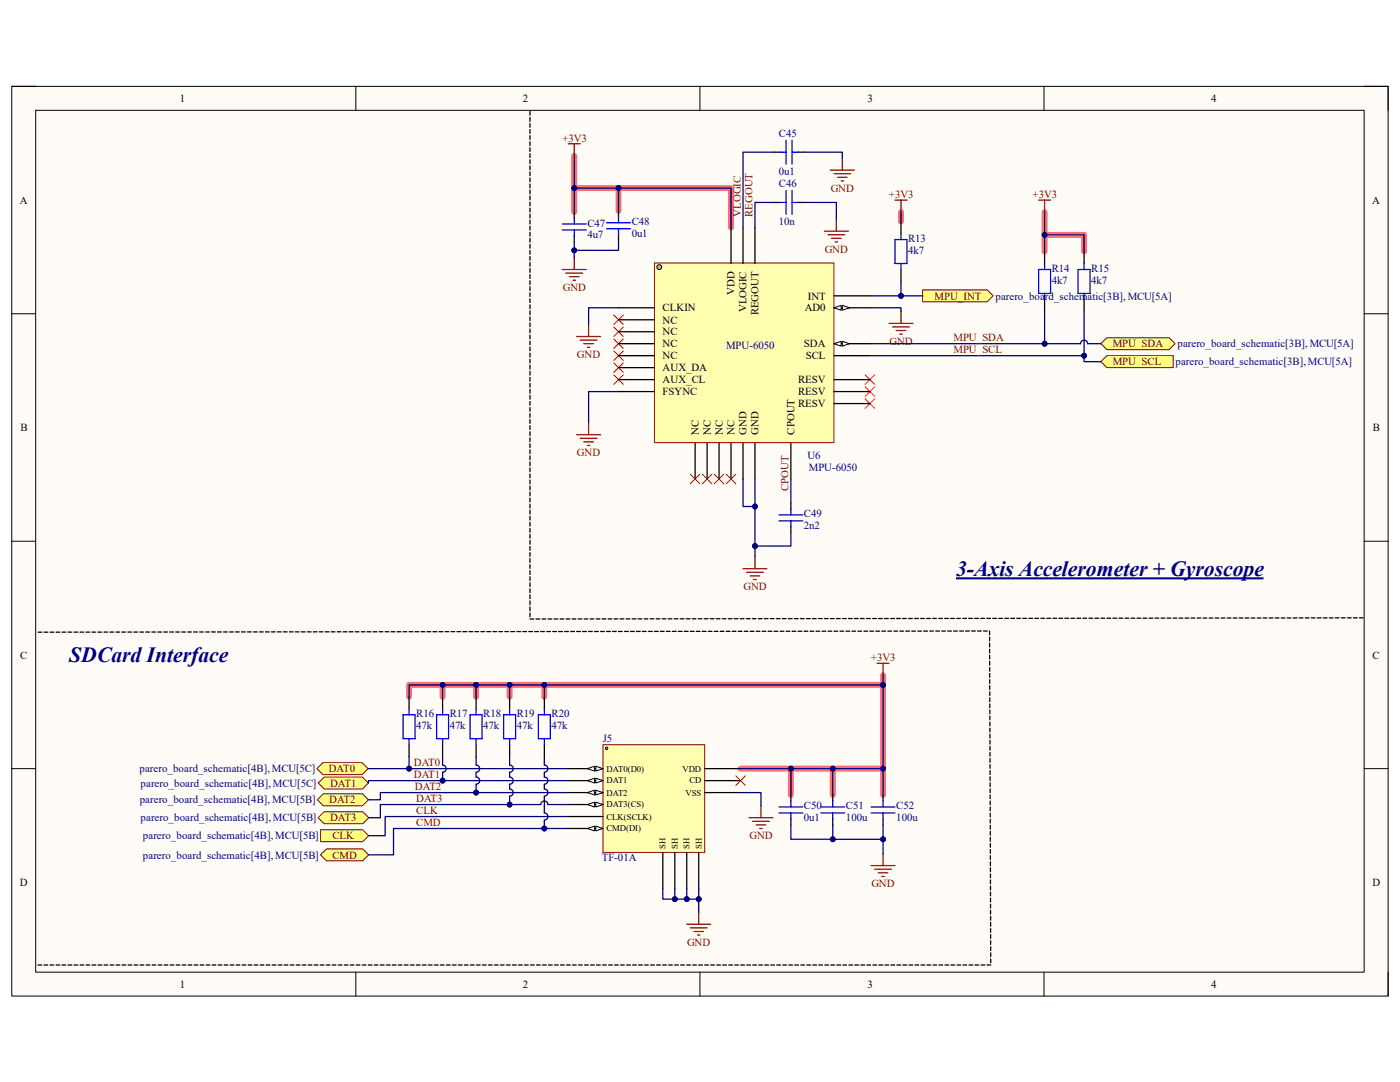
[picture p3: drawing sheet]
<svg xmlns="http://www.w3.org/2000/svg" width="279mm" height="216mm" viewBox="0 0 279 216" stroke-linecap="round" stroke-linejoin="round" font-family="sans-serif">
<path d="M2.3 17.2h274.7v181.6h-274.7z" fill-rule="evenodd" fill="#fffcf8"/>
<path d="M2.3 17.2h274.7v181.6h-274.7z" fill="none" stroke="#000" stroke-width=".2"/>
<path d="M7.1 22h265.1v172h-265.1z" fill-rule="evenodd" fill="#fffcf8"/>
<g fill="none" stroke="#000" stroke-width=".2">
<path d="M2.3 17.2h4.8M71 17.2v4.8M139.7 17.2v4.8M208.4 17.2v4.8M272.2 17.2h4.8v4.8M7.1 22h265.1v172h-265.1zM2.3 62.6h4.8M272.2 62.6h4.8M2.3 108h4.8M272.2 108h4.8M2.3 153.4h4.8M272.2 153.4h4.8"/>
<path d="M71 194v4.8M139.7 194v4.8M208.4 194v4.8M277 194v4.8"/>
</g>
<g fill="none" stroke="#ff6e6e" stroke-width="1.2">
<path d="M114.6 31.1v6.4M123.4 37.5v4.6M114.6 42.3v-4.8h31.3v7.9M179.8 42.3v1.9M208.5 42.3v7.9M208.5 46.9h7.9v3.3M88.3 136.7v2.3M95 136.7v2.3M101.7 136.7v2.3M108.6 136.7v2.3M176.2 134.7v18.7M176.2 136.7h-94.6v2.3"/>
<path d="M147.8 153.4h28.4v5.2M157.8 153.4v5.2M166.2 153.4v5.2"/>
</g>
<g fill="none" stroke="#800000" stroke-width=".25">
<path d="M113.4 28.7h2.4M114.6 28.7v2.4M165.7 33.9h4.8M166.4 34.7h3.4M167.2 35.4h1.9M167.9 36.1h.4M168.1 31.6v2.3M207.3 39.9h2.4M208.5 39.9v2.4M112.2 53.8h4.8M112.9 54.5h3.4M113.6 55.2h2"/>
<path d="M114.4 55.9h.4M114.6 51.4v2.4M164.5 46.1h4.8M165.2 46.8h3.4M166 47.6h1.9M166.7 48.3h.5M166.9 43.7v2.4M115.1 67.2h4.8M115.8 67.9h3.3M116.5 68.6h1.9M117.2 69.3h.5M117.5 64.8v2.4"/>
<path d="M148.3 113.5h4.8M149 114.2h3.3M149.7 114.9h1.9M150.4 115.6h.5M150.7 111.1v2.4"/>
</g>
<g fill="none" stroke="#f00" stroke-width=".2">
<path d="M122.5 62.8l1.9 2M122.5 65.2l1.9 2M122.5 67.6l1.9 1.9M122.5 70l1.9 1.9M124.4 62.8l-1.9 2M124.4 65.2l-1.9 2M124.4 67.6l-1.9 1.9M124.4 70l-1.9 1.9M172.6 74.8l2 1.9M172.6 77.2l2 1.9M172.6 79.6l2 1.9M174.6 74.8l-2 1.9"/>
<path d="M174.6 77.2l-2 1.9M174.6 79.6l-2 1.9M137.8 94.6l1.9 1.9M139.7 94.6l-1.9 1.9M140.2 94.6l1.9 1.9M142.1 94.6l-1.9 1.9M142.5 94.6l2 1.9M144.5 94.6l-2 1.9M144.9 94.6l1.9 1.9M146.8 94.6l-1.9 1.9"/>
</g>
<path d="M208.5 50.2v2.4M208.5 59.7v2.4M216.4 50.2v2.4M216.4 59.7v2.4" fill="none" stroke="#000" stroke-width=".25"/>
<path d="M207.3 53.8h2.4v4.8h-2.4zM208.5 52.6v1.2M208.5 58.6v1.1M215.2 53.8h2.4v4.8h-2.4zM216.4 52.6v1.2M216.4 58.6v1.1" fill="none" stroke="#00f" stroke-width=".25"/>
<path d="M219.7 72.2l1.2-1.2h13.2v2.4h-13.2z" fill-rule="evenodd" fill="#ffff80"/>
<path d="M219.7 72.2l1.2-1.2h13.2v2.4h-13.2z" fill="none" stroke="#800000" stroke-width=".2"/>
<path d="M219.7 68.6l1.2-1.2h12.4l1.2 1.2-1.2 1.2h-12.4z" fill-rule="evenodd" fill="#ffff80"/>
<path d="M219.7 68.6l1.2-1.2h12.4l1.2 1.2-1.2 1.2h-12.4z" fill="none" stroke="#800000" stroke-width=".2"/>
<path d="M178.6 39.9h2.4M179.8 39.9v2.4M177.4 64.5h4.8M178.1 65.2h3.4M178.9 66h1.9M179.6 66.7h.5M179.8 62.1v2.4M115.1 86.7h4.8M115.8 87.5h3.3M116.5 88.2h1.9M117.2 88.9h.5M117.5 84.3v2.4" fill="none" stroke="#800000" stroke-width=".25"/>
<path d="M122.5 72.4l1.9 1.9M122.5 74.8l1.9 1.9M124.4 72.4l-1.9 1.9M124.4 74.8l-1.9 1.9" fill="none" stroke="#f00" stroke-width=".2"/>
<path d="M179.8 44.2v2.4M179.8 53.8v2.4" fill="none" stroke="#000" stroke-width=".25"/>
<path d="M178.6 47.8h2.4v4.8h-2.4zM179.8 46.6v1.2M179.8 52.6v1.2" fill="none" stroke="#00f" stroke-width=".25"/>
<path d="M184.1 57.8h12.9l1.2 1.2-1.2 1.2h-12.9z" fill-rule="evenodd" fill="#ffff80"/>
<path d="M184.1 57.8h12.9l1.2 1.2-1.2 1.2h-12.9z" fill="none" stroke="#800000" stroke-width=".2"/>
<g fill="none" stroke="#800000" stroke-width=".25">
<path d="M175 132.4h2.4M176.2 132.4v2.3M149.5 163.2h4.8M150.2 163.9h3.3M150.9 164.6h1.9M151.6 165.3h.5M151.9 160.8v2.4M173.8 172.7h4.8M174.6 173.4h3.3M175.3 174.2h1.9M176 174.9h.5M176.2 170.3v2.4"/>
<path d="M137.1 184.4h4.7M137.8 185.1h3.3M138.5 185.9h1.9M139.2 186.6h.5M139.4 182v2.4"/>
</g>
<path d="M64 170.6l1.2-1.2h7.2l1.2 1.2-1.2 1.2h-7.2z" fill-rule="evenodd" fill="#ffff80"/>
<path d="M64 170.6l1.2-1.2h7.2l1.2 1.2-1.2 1.2h-7.2z" fill="none" stroke="#800000" stroke-width=".2"/>
<path d="M64 165.6h8.4l1.2 1.2-1.2 1.1h-8.4z" fill-rule="evenodd" fill="#ffff80"/>
<path d="M64 165.6h8.4l1.2 1.2-1.2 1.1h-8.4z" fill="none" stroke="#800000" stroke-width=".2"/>
<path d="M64.7 162h7.7l1.2 1.2-1.2 1.2h-7.7l-1.2-1.2z" fill-rule="evenodd" fill="#ffff80"/>
<path d="M64.7 162h7.7l1.2 1.2-1.2 1.2h-7.7l-1.2-1.2z" fill="none" stroke="#800000" stroke-width=".2"/>
<path d="M63.3 159.6l1.2-1.2h7.8l1.2 1.2-1.2 1.2h-7.8z" fill-rule="evenodd" fill="#ffff80"/>
<path d="M63.3 159.6l1.2-1.2h7.8l1.2 1.2-1.2 1.2h-7.8z" fill="none" stroke="#800000" stroke-width=".2"/>
<path d="M64.7 155h7.6l1.2 1.2-1.2 1.2h-7.6l-1.2-1.2z" fill-rule="evenodd" fill="#ffff80"/>
<path d="M64.7 155h7.6l1.2 1.2-1.2 1.2h-7.6l-1.2-1.2z" fill="none" stroke="#800000" stroke-width=".2"/>
<path d="M63.3 153.4l1.1-1.2h7.9l1.2 1.2-1.2 1.2h-7.9z" fill-rule="evenodd" fill="#ffff80"/>
<path d="M63.3 153.4l1.1-1.2h7.9l1.2 1.2-1.2 1.2h-7.9z" fill="none" stroke="#800000" stroke-width=".2"/>
<g fill="none" stroke="#000" stroke-width=".25">
<path d="M105.8 22.2v.8M105.8 23.5v.7M105.8 24.7v.7M105.8 25.9v.7M105.8 27.1v.7M105.8 28.3v.7M105.8 29.5v.7M105.8 30.7v.7M105.8 31.9v.7M105.8 33.1v.8M105.8 34.3v.8M105.8 35.5v.8"/>
<path d="M105.8 36.7v.8M105.8 37.9v.8M105.8 39.1v.8M105.8 40.3v.8M105.8 41.5v.8M105.8 42.7v.8M105.8 43.9v.8M105.8 45.2v.7M105.8 46.4v.7M105.8 47.6v.7M105.8 48.8v.7M105.8 50v.7"/>
<path d="M105.8 51.2v.7M105.8 52.4v.7M105.8 53.6v.7M105.8 54.8v.8M105.8 56v.8M105.8 57.2v.8M105.8 58.4v.8M105.8 59.6v.8M105.8 60.8v.8M105.8 62v.8M105.8 63.2v.8M105.8 64.4v.8"/>
<path d="M105.8 65.6v.8M105.8 66.9v.7M105.8 68.1v.7M105.8 69.3v.7M105.8 70.5v.7M105.8 71.7v.7M105.8 72.9v.7M105.8 74.1v.7M105.8 75.3v.7M105.8 76.5v.8M105.8 77.7v.8M105.8 78.9v.8"/>
<path d="M105.8 80.1v.8M105.8 81.3v.8M105.8 82.5v.8M105.8 83.7v.8M105.8 84.9v.8M105.8 86.1v.8M105.8 87.3v.8M105.8 88.6v.7M105.8 89.8v.7M105.8 91v.7M105.8 92.2v.7M105.8 93.4v.7"/>
<path d="M105.8 94.6v.7M105.8 95.8v.7M105.8 97v.7M105.8 98.2v.8M105.8 99.4v.8M105.8 100.6v.8M105.8 101.8v.8M105.8 103v.8M105.8 104.2v.8M105.8 105.4v.8M105.8 106.6v.8M105.8 107.8v.8"/>
<path d="M105.8 109.1v.7M105.8 110.3v.7M105.8 111.5v.7M105.8 112.7v.7M105.8 113.9v.7M105.8 115.1v.7M105.8 116.3v.7M105.8 117.5v.7M105.8 118.7v.7M105.8 119.9v.8M8.3 126.1h-.7M8.8 126.1h.7"/>
<path d="M10 126.1h.7M11.2 126.1h.7M12.4 126.1h.7M13.6 126.1h.7M14.8 126.1h.7M16.7 126.1h-.7M17.2 126.1h.7M18.3 126.1h.8M19.5 126.1h.8M20.7 126.1h.8M21.9 126.1h.8M23.1 126.1h.8"/>
<path d="M25.1 126.1h-.8M25.5 126.1h.8M26.7 126.1h.8M27.9 126.1h.7M29.1 126.1h.7M30.3 126.1h.7M31.5 126.1h.7M33.4 126.1h-.7M33.9 126.1h.7M35.1 126.1h.7M36.3 126.1h.7M38.2 126.1h-.7"/>
<path d="M38.6 126.1h.8M39.8 126.1h.8M41.8 126.1h-.8M42.2 126.1h.8M43.4 126.1h.8M44.6 126.1h.8M46.6 126.1h-.8M47 126.1h.8M48.2 126.1h.7M50.1 126.1h-.7M50.6 126.1h.7M51.8 126.1h.7"/>
<path d="M53 126.1h.7M54.9 126.1h-.7M55.4 126.1h.7M56.6 126.1h.7M58.5 126.1h-.7M58.9 126.1h.8M60.1 126.1h.8M61.3 126.1h.8M63.3 126.1h-.8M63.7 126.1h.8M64.9 126.1h.8M66.1 126.1h.8"/>
<path d="M67.3 126.1h.8M68.5 126.1h.8M69.7 126.1h.7M71.6 126.1h-.7M72.1 126.1h.7M73.3 126.1h.7M74.5 126.1h.7M75.7 126.1h.7M76.9 126.1h.7M78.1 126.1h.7M80 126.1h-.7M80.4 126.1h.8"/>
<path d="M81.6 139v2.4M81.6 126.1h.8M82.8 126.1h.8M84 126h.8M85.2 126h.8M86.4 126h.8M88.3 139v2.4M88.4 126h-.8M88.8 126h.8M90 126h.7M91.2 126h.7M92.4 126h.7"/>
<path d="M93.6 126h.7M94.8 126h.7M95 139v2.4M96.7 126h-.7M97.2 126h.7M98.4 126h.7M99.6 126h.7M100.7 126h.8M101.7 139v2.4M101.9 126h.8M103.1 126h.8M105.1 126h-.8"/>
<path d="M105.5 126h.8M105.8 121.1v.8M105.8 122.3v.8M105.8 123.5h.7M106.7 126h.8M107 123.5h.7M107.9 126h.8M108.2 123.5h.7M108.6 139v2.4M109.1 126h.8M109.4 123.5h.7M110.3 126h.8"/>
<path d="M110.6 123.5h.7M111.5 126h.7M111.8 123.5h.7M113 123.5h.7M113.4 126h-.7M113.9 126h.7M114.2 123.5h.7M115.1 126h.7M115.4 123.5h.7M116.3 126h.7M116.6 123.5h.7M117.5 126h.7"/>
<path d="M117.8 123.5h.7M118.7 126h.7M119.7 123.5h-.7M119.9 126h.7M120.2 123.5h.7M121.4 123.5h.7M121.8 126h-.7M122.2 126h.8M123.3 123.5h-.7M123.4 126h.8M123.8 123.5h.7M124.6 126h.8"/>
<path d="M125 123.5h.7M125.8 126h.8M126.9 123.5h-.7M127 126h.8M127.4 123.5h.7M128.2 126h.8M128.6 123.5h.7M130.2 126h-.8M130.5 123.5h-.7M130.6 126h.8M131 123.5h.7M131.8 126h.7"/>
<path d="M132.2 123.5h.7M133 126h.7M134.1 123.5h-.8M134.6 123.5h.7M134.9 126h-.7M135.4 126h.7M135.8 123.5h.7M136.6 126h.7M137.7 123.5h-.8M138.1 123.5h.8M138.5 126h-.7M139 126h.7"/>
<path d="M139.4 123.5h.7M140.2 126h.7M141.3 123.5h-.8M141.4 126h.7M141.7 123.5h.8M142.9 123.5h.8M143.3 126h-.8M143.7 126h.8M144.9 123.5h-.8M144.9 126h.8M145.3 123.5h.8M146.5 123.5h.8"/>
<path d="M146.9 126h-.8M147.3 126h.8M147.7 123.5h.8M148.5 126h.8M148.9 123.5h.8M149.7 126h.8M150.1 123.5h.8M151.3 123.5h.8M151.7 126h-.8M152.1 126h.7M152.5 123.4h.8M153.3 126h.7"/>
<path d="M153.7 123.4h.8M154.5 126h.7M154.9 123.4h.8M155.7 126h.7M156.1 123.4h.8M156.9 126h.7M157.3 123.4h.8M158.1 126h.7M158.5 123.4h.8M159.7 123.4h.8M160 126h-.7M160.5 126h.7"/>
<path d="M160.9 123.4h.8M161.7 126h.7M162.1 123.4h.8M162.9 126h.7M163.3 123.4h.8M164 125.9h.8M164.5 123.4h.8M165.2 125.9h.8M165.7 123.4h.8M166.4 125.9h.8M167.7 123.4h-.8M168.1 123.4h.8"/>
<path d="M168.4 125.9h-.8M168.8 125.9h.8M169.3 123.4h.8M170 125.9h.8M171.2 125.9h.8M171.3 123.4h-.8M171.7 123.4h.8M172.4 125.9h.8M172.9 123.4h.8M173.6 125.9h.7M174.1 123.4h.8M174.8 125.9h.7"/>
<path d="M175.3 123.4h.8M176.5 123.4h.8M176.7 125.9h-.7M177.2 125.9h.7M178.4 125.9h.7M178.5 123.4h-.8M178.9 123.4h.8M179.6 125.9h.7M180.1 123.4h.8M180.8 125.9h.7M181.3 123.4h.8M182 125.9h.7"/>
<path d="M182.5 123.4h.8M183.2 125.9h.7M183.7 123.4h.8M185.1 125.9h-.7M185.5 125.9h.8M185.7 123.4h-.8M186.1 123.4h.8M186.7 125.9h.8M187.3 123.4h.8M187.9 125.9h.8M188.5 123.4h.8M189.1 125.9h.8"/>
<path d="M189.7 123.4h.8M190.3 125.9h.8M190.9 123.4h.8M191.5 125.9h.8M192.9 123.4h-.8M193.3 123.4h.8M193.5 125.9h-.8M193.9 125.9h.7M194.5 123.4h.8M195.1 125.9h.7M195.7 123.4h.8M196.3 125.9h.7"/>
<path d="M196.9 123.4h.8M197.5 125.9v.8M197.5 127.1v.8M197.5 128.3v.8M197.5 129.5v.8M197.5 130.8v.7M197.5 132v.7M197.5 133.2v.7M197.5 134.4v.7M197.5 135.6v.8M197.5 136.8v.8M197.5 138v.8"/>
<path d="M197.5 139.2v.8M198.1 123.4h.8M199.3 123.4h.8M200.5 123.4h.8M201.7 123.4h.8M202.9 123.4h.8M204.1 123.4h.8M205.3 123.4h.8M206.5 123.4h.8M207.7 123.4h.8M208.9 123.4h.8M210.1 123.4h.8"/>
<path d="M211.3 123.4h.8M212.5 123.4h.8M213.7 123.4h.8M215.7 123.4h-.8M216.1 123.4h.8M217.3 123.4h.8M218.5 123.4h.8M219.7 123.4h.8M220.9 123.4h.8M222.9 123.3l-.8 .1M223.3 123.3h.8M224.5 123.3h.8"/>
<path d="M225.7 123.3h.8M226.9 123.3h.8M228.1 123.3h.8M230.1 123.3h-.8M230.5 123.3h.8M231.7 123.3h.8M232.9 123.3h.8M234.1 123.3h.8M235.3 123.3h.8M237.3 123.3h-.8M237.7 123.3h.8M238.9 123.3h.7"/>
<path d="M240.1 123.3h.8M241.3 123.3h.8M242.5 123.3h.7M243.7 123.3h.8M244.9 123.3h.7M246.1 123.3h.7M247.3 123.3h.8M248.5 123.3h.7M249.7 123.3h.7M250.9 123.3h.8M252.1 123.3h.7M253.3 123.3h.7"/>
<path d="M254.5 123.3h.7M255.7 123.3h.7M256.9 123.3h.7M258.1 123.3h.7M259.3 123.3h.7M260.5 123.3h.7M261.7 123.3h.7M262.9 123.3h.7M264.1 123.3h.7M265.3 123.3h.7M267.2 123.3h-.7M267.7 123.3h.7"/>
<path d="M268.9 123.3h.7M270.1 123.3h.7M271.3 123.3h.7M81.6 148.6v2.4M88.3 148.6v2.4M95 148.6v2.4M101.7 148.6v2.4M108.6 148.6v2.4M197.5 140.5v.7M197.5 141.7v.7M197.5 142.9v.7M197.5 144.1l.1 .7"/>
<path d="M197.6 146.5v.8M197.6 145.3v.7M197.6 147.7v.8M197.6 148.9v.8M197.6 150.1v.8M197.6 151.4v.7M197.6 152.6v.7M197.6 153.8v.7M197.6 155v.7M197.6 156.2v.8M197.6 157.4v.8M197.6 158.6v.8"/>
<path d="M197.6 159.8v.8M197.6 161v.8M197.6 162.3v.7M197.6 163.5v.7M197.6 164.7v.7M197.6 165.9v.8M197.6 167.1v.8M197.6 168.3v.8M197.6 169.5v.8M197.6 170.7l.1 .8M197.7 173.2v.7M197.7 171.9v.8"/>
<path d="M197.7 174.4v.7M197.7 175.6v.7M197.7 176.8v.8M197.7 178v.8M197.7 179.2v.8M7.6 192.6h.7M8.8 192.6h.7M10 192.6h.7M11.2 192.6h.7M12.4 192.6h.7M13.6 192.6h.7M14.8 192.6h.7"/>
<path d="M16 192.6h.7M17.2 192.6h.7M18.4 192.6h.7M19.6 192.6h.7M20.8 192.6h.7M22 192.6h.7M23.2 192.6h.7M24.4 192.6h.7M25.5 192.6h.8M26.8 192.6h.7M28 192.6h.7M29.1 192.6h.8"/>
<path d="M30.4 192.6h.7M31.5 192.6h.8M32.7 192.6h.8M33.9 192.6h.8M35.1 192.6h.8M36.3 192.6h.8M37.5 192.6h.8M38.7 192.6h.8M39.9 192.6h.8M41.1 192.6h.8M42.3 192.6h.8M43.5 192.6h.8"/>
<path d="M44.7 192.6h.8M45.9 192.6h.8M47.1 192.6h.8M48.3 192.6h.8M49.5 192.6h.8M50.7 192.6h.8M51.9 192.6h.8M53.1 192.6h.8M54.3 192.6h.8M55.5 192.6h.8M56.7 192.6h.8M57.9 192.6h.8"/>
<path d="M59.1 192.6h.8M60.3 192.6h.8M61.5 192.6h.8M62.7 192.6h.8M63.9 192.6h.8M65.1 192.6h.8M66.3 192.6h.8M67.5 192.6h.8M68.7 192.6h.8M69.9 192.6h.8M71.1 192.6h.8M72.3 192.6h.8"/>
<path d="M73.5 192.6h.8M74.7 192.6h.7M75.9 192.6h.8M77.1 192.6h.8M78.3 192.6h.7M79.5 192.6h.7M80.7 192.6h.7M81.9 192.6h.7M83.1 192.6h.7M84.3 192.6h.7M85.5 192.6h.7M86.7 192.6h.7"/>
<path d="M87.9 192.6h.7M89.1 192.6h.7M90.3 192.6h.7M91.5 192.6h.7M92.7 192.6h.7M93.9 192.6h.7M95.1 192.6h.7M96.3 192.6h.7M97.5 192.6h.7M98.7 192.6h.7M99.9 192.6h.7M101.1 192.6h.7"/>
<path d="M102.3 192.6h.7M103.5 192.6h.7M104.7 192.6h.7M105.9 192.6h.7M107.1 192.6h.7M108.3 192.6h.7M109.5 192.6h.7M110.7 192.6h.7M111.9 192.6h.7M113.1 192.6h.7M114.3 192.6h.7M115.5 192.6h.7"/>
<path d="M116.7 192.6h.7M117.9 192.6h.7M119.1 192.6h.7M120.3 192.6h.7M121.5 192.6h.7M122.7 192.6h.7M123.9 192.6h.7M125.1 192.6h.7M126.2 192.6h.8M127.4 192.6h.8M128.7 192.6h.7M129.8 192.6h.8"/>
<path d="M131 192.6h.8M132.2 192.6h.8M133.4 192.6h.8M134.6 192.6h.8M135.8 192.6h.8M137 192.6h.8M138.2 192.6h.8M139.4 192.6h.8M140.6 192.6h.8M141.8 192.6h.8M143 192.6h.8M144.2 192.6h.8"/>
<path d="M145.4 192.6h.8M146.6 192.6h.8M147.8 192.6h.8M149 192.6h.8M150.2 192.6h.8M151.4 192.6h.8M152.6 192.6h.8M153.8 192.6h.8M155 192.6h.8M156.2 192.6h.8M157.4 192.6h.8M158.6 192.6h.8"/>
<path d="M159.8 192.6h.8M161 192.6h.8M162.2 192.6h.8M163.4 192.6h.8M164.6 192.6h.8M165.8 192.6h.8M167 192.6h.8M168.2 192.6h.8M169.4 192.6h.8M170.6 192.6h.8M171.8 192.6h.8M173 192.6h.7"/>
<path d="M174.2 192.6h.8M175.4 192.6h.7M176.6 192.6h.7M177.8 192.6h.8M179 192.6h.7M180.2 192.6h.7M181.4 192.6h.7M182.6 192.6h.7M183.8 192.6h.7M185 192.6h.7M186.2 192.6h.7M187.4 192.6h.7"/>
<path d="M188.6 192.6h.7M189.8 192.6h.7M191 192.6h.7M192.2 192.6h.7M193.4 192.6h.7M194.6 192.6h.7M195.8 192.6h.7M197 192.6h.7M197.7 180.4v.8M197.7 181.6v.8M197.7 182.9v.7M197.7 184.1v.7"/>
<path d="M197.7 185.3v.7M197.7 186.5v.8M197.7 187.7v.8M197.7 188.9v.8M197.7 190.1v.8M197.7 191.3v.8"/>
</g>
<g fill="none" stroke="#00f" stroke-width=".25">
<path d="M80.4 142.6h2.4v4.8h-2.4zM81.6 141.4v1.2M81.6 147.4v1.2M87.1 142.6h2.4v4.8h-2.4zM88.3 141.4v1.2M88.3 147.4v1.2M93.8 142.6h2.4v4.8h-2.4zM95 141.4v1.2M95 147.4v1.2M100.5 142.6h2.4v4.8h-2.4zM101.7 141.4v1.2M101.7 147.4v1.2"/>
<path d="M107.4 142.6h2.4v4.8h-2.4zM108.6 141.4v1.2M108.6 147.4v1.2"/>
</g>
<path d="M190.8 115.4h61.4" fill="none" stroke="#000080" stroke-width=".42"/>
<path d="M120.3 148.6h20.3v21.5h-20.3z" fill-rule="evenodd" fill="#ffffb0"/>
<path d="M120.3 148.6h20.3v21.5h-20.3z" fill="none" stroke="#800000" stroke-width=".2"/>
<path d="M113.2 158.2h7.1" fill="none" stroke="#000" stroke-width=".25"/>
<path d="M118.9 157.7l1.4 .5-1.4 .4z" fill="#f8fcff"/>
<path d="M118.9 157.7l1.4 .5-1.4 .4z" fill="none" stroke="#000" stroke-width=".2"/>
<path d="M117.2 158.2l1.5-.5v.9z" fill="#f8fcff"/>
<path d="M117.2 158.2l1.5-.5v.9z" fill="none" stroke="#000" stroke-width=".2"/>
<path d="M113.2 160.5h7.1" fill="none" stroke="#000" stroke-width=".25"/>
<path d="M118.9 160.1l1.4 .4-1.4 .5z" fill="#f8fcff"/>
<path d="M118.9 160.1l1.4 .4-1.4 .5z" fill="none" stroke="#000" stroke-width=".2"/>
<path d="M117.2 160.5l1.5-.4v.9z" fill="#f8fcff"/>
<path d="M117.2 160.5l1.5-.4v.9z" fill="none" stroke="#000" stroke-width=".2"/>
<path d="M113.2 165.3h7.1" fill="none" stroke="#000" stroke-width=".25"/>
<path d="M118.9 164.8l1.4 .5-1.4 .5z" fill="#f8fcff"/>
<path d="M118.9 164.8l1.4 .5-1.4 .5z" fill="none" stroke="#000" stroke-width=".2"/>
<path d="M117.2 165.3l1.5-.5v1z" fill="#f8fcff"/>
<path d="M117.2 165.3l1.5-.5v1z" fill="none" stroke="#000" stroke-width=".2"/>
<path d="M113.2 153.4h7.1M140.6 153.4h7.2M140.6 158.2h7.2M113.2 162.9h7.1" fill="none" stroke="#000" stroke-width=".25"/>
<path d="M118.9 152.9l1.4 .5-1.4 .5z" fill="#f8fcff"/>
<path d="M118.9 152.9l1.4 .5-1.4 .5z" fill="none" stroke="#000" stroke-width=".2"/>
<path d="M117.2 153.4l1.5-.5v1z" fill="#f8fcff"/>
<path d="M117.2 153.4l1.5-.5v1z" fill="none" stroke="#000" stroke-width=".2"/>
<path d="M113.2 155.8h7.1" fill="none" stroke="#000" stroke-width=".25"/>
<path d="M118.9 155.3l1.4 .5-1.4 .4z" fill="#f8fcff"/>
<path d="M118.9 155.3l1.4 .5-1.4 .4z" fill="none" stroke="#000" stroke-width=".2"/>
<path d="M117.2 155.8l1.5-.5v.9z" fill="#f8fcff"/>
<path d="M117.2 155.8l1.5-.5v.9z" fill="none" stroke="#000" stroke-width=".2"/>
<path d="M140.6 155.8h7.2M132.3 170.1v7.2M134.7 170.1v7.2M137.1 170.1v7.2M139.4 170.1v7.2" fill="none" stroke="#000" stroke-width=".25"/>
<circle cx="121.1" cy="149.3" r=".25" fill="#c0c0c0"/>
<circle cx="121.1" cy="149.3" r=".25" fill="none" stroke="#000" stroke-width=".2"/>
<path d="M146.8 154.8l2 1.9M148.8 154.8l-2 1.9" fill="none" stroke="#f00" stroke-width=".2"/>
<g fill="none" stroke="#000" stroke-width=".25">
<path d="M154.5 30.4h1.2M159.3 30.4h1.2M123.4 42.1v1.2M123.4 46.8v1.2M154.5 40.4h1.2M159.3 40.4h1.2M157.8 100.4v1.1M157.8 105.1v1.2M157.8 158.6v1.2M166.2 158.6v1.2M176.2 158.6v1.2M157.8 163.4v1.2"/>
<path d="M166.2 163.4v1.2M176.2 163.4v1.2"/>
</g>
<g fill="none" stroke="#00f" stroke-width=".25">
<path d="M155.7 30.4h1.2M156.9 28v4.8M156.9 38v4.8M158.1 28v4.8M158.1 38v4.8M158.1 30.4h1.2M121.1 45.7h4.7M121.1 44.5h4.7M123.4 43.3v1.2M123.4 45.7v1.1M155.7 40.4h1.2M158.1 40.4h1.2"/>
<path d="M155.4 103.9h4.8M155.4 102.7h4.8M157.8 101.5v1.2M157.8 103.9v1.2M157.8 159.8v1.2M166.2 159.8v1.2M176.2 159.8v1.2M155.4 162.2h4.8M155.4 161h4.8M157.8 162.2v1.2M163.8 162.2h4.8M163.8 161h4.8"/>
<path d="M166.2 162.2v1.2M173.8 162.2h4.8M173.8 161h4.8M176.2 162.2v1.2"/>
</g>
<path d="M150.7 95.6v15.5" fill="none" stroke="#000080" stroke-width=".25"/>
<circle cx="150.7" cy="109" r=".48" fill="#000080"/>
<circle cx="150.7" cy="109" r=".48" fill="none" stroke="#000080" stroke-width=".2"/>
<circle cx="150.7" cy="101.1" r=".48" fill="#000080"/>
<circle cx="150.7" cy="101.1" r=".48" fill="none" stroke="#000080" stroke-width=".2"/>
<path d="M148.3 95.6v5.5h2.4" fill="none" stroke="#000080" stroke-width=".25"/>
<circle cx="150.7" cy="101.1" r=".48" fill="#000080"/>
<circle cx="150.7" cy="101.1" r=".48" fill="none" stroke="#000080" stroke-width=".2"/>
<path d="M157.8 106.3v2.7h-7.1" fill="none" stroke="#000080" stroke-width=".25"/>
<circle cx="150.7" cy="109" r=".48" fill="#000080"/>
<circle cx="150.7" cy="109" r=".48" fill="none" stroke="#000080" stroke-width=".2"/>
<path d="M154.5 30.4h-6.2v15M114.6 48.3v3.1M154.5 40.4h-3.8v5" fill="none" stroke="#000080" stroke-width=".25"/>
<circle cx="114.6" cy="50" r=".48" fill="#000080"/>
<circle cx="114.6" cy="50" r=".48" fill="none" stroke="#000080" stroke-width=".2"/>
<path d="M114.6 31.1v6.4" fill="none" stroke="#000080" stroke-width=".25"/>
<circle cx="114.6" cy="37.5" r=".48" fill="#000080"/>
<circle cx="114.6" cy="37.5" r=".48" fill="none" stroke="#000080" stroke-width=".2"/>
<path d="M208.5 42.3v7.9M123.4 61.4h-5.9v3.4" fill="none" stroke="#000080" stroke-width=".25"/>
<circle cx="208.5" cy="46.9" r=".48" fill="#000080"/>
<circle cx="208.5" cy="46.9" r=".48" fill="none" stroke="#000080" stroke-width=".2"/>
<path d="M208.5 46.9h7.9v3.3" fill="none" stroke="#000080" stroke-width=".25"/>
<circle cx="208.5" cy="46.9" r=".48" fill="#000080"/>
<circle cx="208.5" cy="46.9" r=".48" fill="none" stroke="#000080" stroke-width=".2"/>
<path d="M208.5 62.1v6.5h-34.9" fill="none" stroke="#000080" stroke-width=".25"/>
<circle cx="208.5" cy="68.6" r=".48" fill="#000080"/>
<circle cx="208.5" cy="68.6" r=".48" fill="none" stroke="#000080" stroke-width=".2"/>
<path d="M216.4 62.1v8.9h-42.8" fill="none" stroke="#000080" stroke-width=".25"/>
<circle cx="216.4" cy="71" r=".48" fill="#000080"/>
<circle cx="216.4" cy="71" r=".48" fill="none" stroke="#000080" stroke-width=".2"/>
<path d="M208.5 68.6h7.1a.71 .71 0 0 1 .8-.7 .71 .71 0 0 1 .7 .7h2.6" fill="none" stroke="#000080" stroke-width=".25"/>
<circle cx="208.5" cy="68.6" r=".48" fill="#000080"/>
<circle cx="208.5" cy="68.6" r=".48" fill="none" stroke="#000080" stroke-width=".2"/>
<path d="M216.4 71v1.2h3.3" fill="none" stroke="#000080" stroke-width=".25"/>
<circle cx="216.4" cy="71" r=".48" fill="#000080"/>
<circle cx="216.4" cy="71" r=".48" fill="none" stroke="#000080" stroke-width=".2"/>
<path d="M179.8 56.2v2.8h-6.2M179.8 42.3v1.9M123.4 78.1h-5.9v6.2" fill="none" stroke="#000080" stroke-width=".25"/>
<circle cx="179.8" cy="59" r=".48" fill="#000080"/>
<circle cx="179.8" cy="59" r=".48" fill="none" stroke="#000080" stroke-width=".2"/>
<path d="M179.8 59h4.3M173.6 61.4h6.2v.7" fill="none" stroke="#000080" stroke-width=".25"/>
<circle cx="179.8" cy="59" r=".48" fill="#000080"/>
<circle cx="179.8" cy="59" r=".48" fill="none" stroke="#000080" stroke-width=".2"/>
<path d="M176.2 164.6v5.7" fill="none" stroke="#000080" stroke-width=".25"/>
<circle cx="176.2" cy="167.5" r=".48" fill="#000080"/>
<circle cx="176.2" cy="167.5" r=".48" fill="none" stroke="#000080" stroke-width=".2"/>
<path d="M176.2 134.7v18.7" fill="none" stroke="#000080" stroke-width=".25"/>
<circle cx="176.2" cy="136.7" r=".48" fill="#000080"/>
<circle cx="176.2" cy="136.7" r=".48" fill="none" stroke="#000080" stroke-width=".2"/>
<circle cx="176.2" cy="153.4" r=".48" fill="#000080"/>
<circle cx="176.2" cy="153.4" r=".48" fill="none" stroke="#000080" stroke-width=".2"/>
<path d="M73.5 153.4h39.7" fill="none" stroke="#000080" stroke-width=".25"/>
<circle cx="81.6" cy="153.4" r=".48" fill="#000080"/>
<circle cx="81.6" cy="153.4" r=".48" fill="none" stroke="#000080" stroke-width=".2"/>
<path d="M113.2 162.9h-36.3v3.9h-3.3M113.2 165.3h-34.7v5.3h-4.9" fill="none" stroke="#000080" stroke-width=".25"/>
<circle cx="108.6" cy="165.3" r=".48" fill="#000080"/>
<circle cx="108.6" cy="165.3" r=".48" fill="none" stroke="#000080" stroke-width=".2"/>
<path d="M81.6 151v2.4" fill="none" stroke="#000080" stroke-width=".25"/>
<circle cx="81.6" cy="153.4" r=".48" fill="#000080"/>
<circle cx="81.6" cy="153.4" r=".48" fill="none" stroke="#000080" stroke-width=".2"/>
<path d="M88.3 155.8h24.9" fill="none" stroke="#000080" stroke-width=".25"/>
<circle cx="88.3" cy="155.8" r=".48" fill="#000080"/>
<circle cx="88.3" cy="155.8" r=".48" fill="none" stroke="#000080" stroke-width=".2"/>
<path d="M95 158.2h18.2" fill="none" stroke="#000080" stroke-width=".25"/>
<circle cx="95" cy="158.2" r=".48" fill="#000080"/>
<circle cx="95" cy="158.2" r=".48" fill="none" stroke="#000080" stroke-width=".2"/>
<path d="M101.7 160.5h-25.8v2.7h-2.3" fill="none" stroke="#000080" stroke-width=".25"/>
<circle cx="101.7" cy="160.5" r=".48" fill="#000080"/>
<circle cx="101.7" cy="160.5" r=".48" fill="none" stroke="#000080" stroke-width=".2"/>
<path d="M108.6 151v1.7a.72 .72 0 0 1 .7 .7 .72 .72 0 0 1-.7 .7v.9a.72 .72 0 0 1 .7 .8 .72 .72 0 0 1-.7 .7v.9M108.6 157.4a.72 .72 0 0 1 .7 .7 .72 .72 0 0 1-.7 .8v3.3a.72 .72 0 0 1 .7 .7 .72 .72 0 0 1-.7 .7v1.7" fill="none" stroke="#000080" stroke-width=".25"/>
<circle cx="108.6" cy="165.3" r=".48" fill="#000080"/>
<circle cx="108.6" cy="165.3" r=".48" fill="none" stroke="#000080" stroke-width=".2"/>
<path d="M88.3 151v1.7a.72 .72 0 0 1 .7 .7 .72 .72 0 0 1-.7 .7v1.7h-14.8v.4" fill="none" stroke="#000080" stroke-width=".25"/>
<circle cx="88.3" cy="155.8" r=".48" fill="#000080"/>
<circle cx="88.3" cy="155.8" r=".48" fill="none" stroke="#000080" stroke-width=".2"/>
<path d="M95 151v1.7a.72 .72 0 0 1 .7 .7 .72 .72 0 0 1-.7 .7v.9a.72 .72 0 0 1 .7 .8 .72 .72 0 0 1-.7 .7v1.7h-19.1v1.4h-2.4" fill="none" stroke="#000080" stroke-width=".25"/>
<circle cx="95" cy="158.2" r=".48" fill="#000080"/>
<circle cx="95" cy="158.2" r=".48" fill="none" stroke="#000080" stroke-width=".2"/>
<path d="M101.7 157.4a.72 .72 0 0 1 .7 .7 .72 .72 0 0 1-.7 .8v1.6h6.2a.72 .72 0 0 1 .7-.7 .72 .72 0 0 1 .7 .7h3.9M101.7 151v1.7a.72 .72 0 0 1 .7 .7 .72 .72 0 0 1-.7 .7v.9a.72 .72 0 0 1 .7 .8 .72 .72 0 0 1-.7 .7v.9" fill="none" stroke="#000080" stroke-width=".25"/>
<circle cx="101.7" cy="160.5" r=".48" fill="#000080"/>
<circle cx="101.7" cy="160.5" r=".48" fill="none" stroke="#000080" stroke-width=".2"/>
<path d="M166.2 164.6v2.9h10" fill="none" stroke="#000080" stroke-width=".25"/>
<circle cx="176.2" cy="167.5" r=".48" fill="#000080"/>
<circle cx="176.2" cy="167.5" r=".48" fill="none" stroke="#000080" stroke-width=".2"/>
<circle cx="166.2" cy="167.5" r=".48" fill="#000080"/>
<circle cx="166.2" cy="167.5" r=".48" fill="none" stroke="#000080" stroke-width=".2"/>
<path d="M95 136.7v2.3" fill="none" stroke="#000080" stroke-width=".25"/>
<circle cx="95" cy="136.7" r=".48" fill="#000080"/>
<circle cx="95" cy="136.7" r=".48" fill="none" stroke="#000080" stroke-width=".2"/>
<path d="M101.7 136.7v2.3" fill="none" stroke="#000080" stroke-width=".25"/>
<circle cx="101.7" cy="136.7" r=".48" fill="#000080"/>
<circle cx="101.7" cy="136.7" r=".48" fill="none" stroke="#000080" stroke-width=".2"/>
<path d="M108.6 136.7v2.3" fill="none" stroke="#000080" stroke-width=".25"/>
<circle cx="108.6" cy="136.7" r=".48" fill="#000080"/>
<circle cx="108.6" cy="136.7" r=".48" fill="none" stroke="#000080" stroke-width=".2"/>
<path d="M176.2 136.7h-94.6v2.3" fill="none" stroke="#000080" stroke-width=".25"/>
<circle cx="88.3" cy="136.7" r=".48" fill="#000080"/>
<circle cx="88.3" cy="136.7" r=".48" fill="none" stroke="#000080" stroke-width=".2"/>
<circle cx="95" cy="136.7" r=".48" fill="#000080"/>
<circle cx="95" cy="136.7" r=".48" fill="none" stroke="#000080" stroke-width=".2"/>
<circle cx="101.7" cy="136.7" r=".48" fill="#000080"/>
<circle cx="101.7" cy="136.7" r=".48" fill="none" stroke="#000080" stroke-width=".2"/>
<circle cx="108.6" cy="136.7" r=".48" fill="#000080"/>
<circle cx="108.6" cy="136.7" r=".48" fill="none" stroke="#000080" stroke-width=".2"/>
<circle cx="176.2" cy="136.7" r=".48" fill="#000080"/>
<circle cx="176.2" cy="136.7" r=".48" fill="none" stroke="#000080" stroke-width=".2"/>
<path d="M88.3 136.7v2.3" fill="none" stroke="#000080" stroke-width=".25"/>
<circle cx="88.3" cy="136.7" r=".48" fill="#000080"/>
<circle cx="88.3" cy="136.7" r=".48" fill="none" stroke="#000080" stroke-width=".2"/>
<path d="M147.8 158.2h4.1v2.6M139.4 177.3v4.7" fill="none" stroke="#000080" stroke-width=".25"/>
<circle cx="139.4" cy="179.4" r=".48" fill="#000080"/>
<circle cx="139.4" cy="179.4" r=".48" fill="none" stroke="#000080" stroke-width=".2"/>
<path d="M137.1 177.3v2.1h2.3" fill="none" stroke="#000080" stroke-width=".25"/>
<circle cx="137.1" cy="179.4" r=".48" fill="#000080"/>
<circle cx="137.1" cy="179.4" r=".48" fill="none" stroke="#000080" stroke-width=".2"/>
<circle cx="139.4" cy="179.4" r=".48" fill="#000080"/>
<circle cx="139.4" cy="179.4" r=".48" fill="none" stroke="#000080" stroke-width=".2"/>
<path d="M132.3 177.3v2.1h4.8" fill="none" stroke="#000080" stroke-width=".25"/>
<circle cx="137.1" cy="179.4" r=".48" fill="#000080"/>
<circle cx="137.1" cy="179.4" r=".48" fill="none" stroke="#000080" stroke-width=".2"/>
<circle cx="134.7" cy="179.4" r=".48" fill="#000080"/>
<circle cx="134.7" cy="179.4" r=".48" fill="none" stroke="#000080" stroke-width=".2"/>
<path d="M134.7 177.3v2.1" fill="none" stroke="#000080" stroke-width=".25"/>
<circle cx="134.7" cy="179.4" r=".48" fill="#000080"/>
<circle cx="134.7" cy="179.4" r=".48" fill="none" stroke="#000080" stroke-width=".2"/>
<path d="M114.6 42.3v-4.8h31.3v7.9" fill="none" stroke="#000080" stroke-width=".25"/>
<circle cx="114.6" cy="37.5" r=".48" fill="#000080"/>
<circle cx="114.6" cy="37.5" r=".48" fill="none" stroke="#000080" stroke-width=".2"/>
<circle cx="123.4" cy="37.5" r=".48" fill="#000080"/>
<circle cx="123.4" cy="37.5" r=".48" fill="none" stroke="#000080" stroke-width=".2"/>
<path d="M123.4 37.5v4.6" fill="none" stroke="#000080" stroke-width=".25"/>
<circle cx="123.4" cy="37.5" r=".48" fill="#000080"/>
<circle cx="123.4" cy="37.5" r=".48" fill="none" stroke="#000080" stroke-width=".2"/>
<path d="M123.4 48v2h-8.8" fill="none" stroke="#000080" stroke-width=".25"/>
<circle cx="114.6" cy="50" r=".48" fill="#000080"/>
<circle cx="114.6" cy="50" r=".48" fill="none" stroke="#000080" stroke-width=".2"/>
<path d="M160.5 30.4h7.6v1.2M160.5 40.4h6.4v3.3M157.8 95.6v4.8M166.2 153.4v5.2" fill="none" stroke="#000080" stroke-width=".25"/>
<circle cx="166.2" cy="153.4" r=".48" fill="#000080"/>
<circle cx="166.2" cy="153.4" r=".48" fill="none" stroke="#000080" stroke-width=".2"/>
<path d="M147.8 153.4h28.4v5.2" fill="none" stroke="#000080" stroke-width=".25"/>
<circle cx="176.2" cy="153.4" r=".48" fill="#000080"/>
<circle cx="176.2" cy="153.4" r=".48" fill="none" stroke="#000080" stroke-width=".2"/>
<circle cx="166.2" cy="153.4" r=".48" fill="#000080"/>
<circle cx="166.2" cy="153.4" r=".48" fill="none" stroke="#000080" stroke-width=".2"/>
<circle cx="157.8" cy="153.4" r=".48" fill="#000080"/>
<circle cx="157.8" cy="153.4" r=".48" fill="none" stroke="#000080" stroke-width=".2"/>
<path d="M157.8 153.4v5.2" fill="none" stroke="#000080" stroke-width=".25"/>
<circle cx="157.8" cy="153.4" r=".48" fill="#000080"/>
<circle cx="157.8" cy="153.4" r=".48" fill="none" stroke="#000080" stroke-width=".2"/>
<path d="M157.8 164.6v2.9h8.4" fill="none" stroke="#000080" stroke-width=".25"/>
<circle cx="166.2" cy="167.5" r=".48" fill="#000080"/>
<circle cx="166.2" cy="167.5" r=".48" fill="none" stroke="#000080" stroke-width=".2"/>
<path d="M130.6 52.5h35.8v35.8h-35.8z" fill-rule="evenodd" fill="#ffffb0"/>
<path d="M130.6 52.5h35.8v35.8h-35.8z" fill="none" stroke="#800000" stroke-width=".2"/>
<path d="M148.3 45.4v7.2M123.4 61.4h7.2M123.4 63.8h7.2M123.4 66.2h7.2M123.4 68.6h7.2M123.4 71h7.2M123.4 73.4h7.2M123.4 75.8h7.2M166.4 61.4h7.2" fill="none" stroke="#000" stroke-width=".25"/>
<path d="M166.4 61.4l1.5-.5v1z" fill="#f8fcff"/>
<path d="M166.4 61.4l1.5-.5v1z" fill="none" stroke="#000" stroke-width=".2"/>
<path d="M168.1 60.9l1.4 .5-1.4 .5z" fill="#f8fcff"/>
<path d="M168.1 60.9l1.4 .5-1.4 .5z" fill="none" stroke="#000" stroke-width=".2"/>
<g fill="none" stroke="#000" stroke-width=".25">
<path d="M145.9 45.4v7.2M150.7 45.4v7.2M166.4 59h7.2M123.4 78.1h7.2M166.4 78.1h7.2M166.4 75.8h7.2M166.4 71h7.2M166.4 68.6h7.2M138.7 88.4v7.2M141.1 88.4v7.2M143.5 88.4v7.2M145.9 88.4v7.2"/>
<path d="M148.3 88.4v7.2M157.8 88.4v7.2M166.4 80.5h7.2"/>
</g>
<path d="M166.4 68.6l1.5-.5v1z" fill="#f8fcff"/>
<path d="M166.4 68.6l1.5-.5v1z" fill="none" stroke="#000" stroke-width=".2"/>
<path d="M168.1 68.1l1.4 .5-1.4 .5z" fill="#f8fcff"/>
<path d="M168.1 68.1l1.4 .5-1.4 .5z" fill="none" stroke="#000" stroke-width=".2"/>
<circle cx="131.6" cy="53.3" r=".48" fill="#c0c0c0"/>
<circle cx="131.6" cy="53.3" r=".48" fill="none" stroke="#000" stroke-width=".2"/>
<path d="M114.6 42.3v1.2M114.6 47.1v1.2M150.7 88.4v7.2" fill="none" stroke="#000" stroke-width=".25"/>
<path d="M112.2 45.9h4.8M112.2 44.7h4.8M114.6 43.5v1.2M114.6 45.9v1.2" fill="none" stroke="#00f" stroke-width=".25"/>
<g font-size="4.3" fill="#000080">
<text x="190.8" y="114.9">3-Axis Accelerometer + Gyroscope</text>
<text x="13.8" y="132.2">SDCard Interface</text>
</g>
<g font-size="2.2">
<text x="35.9" y="20.4">1</text>
<text x="104.4" y="20.4">2</text>
<text x="173.1" y="20.4">3</text>
<text x="241.7" y="20.4">4</text>
<text x="3.9" y="40.6">A</text>
<text x="273.9" y="40.6">A</text>
<text x="146.6" y="58.8" transform="rotate(-90 146.6 58.8)">VDD</text>
<text x="161.2" y="59.8">INT</text>
<text x="132.2" y="62.1">CLKIN</text>
<text x="132.2" y="64.6">NC</text>
<text x="149" y="62.3" transform="rotate(-90 149 62.3)">VLOGIC</text>
<text x="151.4" y="63" transform="rotate(-90 151.4 63)">REGOUT</text>
<text x="160.6" y="62.1">AD0</text>
<text x="132.2" y="66.9">NC</text>
<text x="132.2" y="69.3">NC</text>
<text x="132.2" y="71.7">NC</text>
<text x="160.4" y="69.3">SDA</text>
<text x="160.8" y="71.7">SCL</text>
<text x="132.2" y="74.1">AUX_DA</text>
<text x="132.2" y="76.5">AUX_CL</text>
<text x="159.3" y="76.5">RESV</text>
<text x="132.2" y="78.9">FSYNC</text>
<text x="159.3" y="81.3">RESV</text>
<text x="159.3" y="78.9">RESV</text>
<text x="4.1" y="86">B</text>
<text x="139.4" y="86.7" transform="rotate(-90 139.4 86.7)">NC</text>
<text x="141.9" y="86.7" transform="rotate(-90 141.9 86.7)">NC</text>
<text x="144.2" y="86.7" transform="rotate(-90 144.2 86.7)">NC</text>
<text x="146.6" y="86.7" transform="rotate(-90 146.6 86.7)">NC</text>
<text x="149" y="86.7" transform="rotate(-90 149 86.7)">GND</text>
<text x="151.4" y="86.7" transform="rotate(-90 151.4 86.7)">GND</text>
<text x="158.6" y="86.7" transform="rotate(-90 158.6 86.7)">CPOUT</text>
<text x="274" y="86">B</text>
<text x="4" y="131.4">C</text>
<text x="273.9" y="131.4">C</text>
<text x="4" y="176.8">D</text>
<text x="273.9" y="176.8">D</text>
<text x="35.9" y="197.1">1</text>
<text x="104.4" y="197.1">2</text>
<text x="173.1" y="197.1">3</text>
<text x="241.7" y="197.1">4</text>
</g>
<g font-size="2.2" fill="#800000">
<text x="112.2" y="28.2">+3V3</text>
<text x="165.8" y="38.3">GND</text>
<text x="177.4" y="39.5">+3V3</text>
<text x="206.1" y="39.5">+3V3</text>
<text x="147.8" y="43.3" transform="rotate(-90 147.8 43.3)">VLOGIC</text>
<text x="150.2" y="43.3" transform="rotate(-90 150.2 43.3)">REGOUT</text>
<text x="164.6" y="50.5">GND</text>
<text x="112.3" y="58.1">GND</text>
<text x="186.5" y="59.8">MPU_INT</text>
<text x="115.1" y="71.5">GND</text>
<text x="177.5" y="68.8">GND</text>
<text x="190.3" y="68.1">MPU_SDA</text>
<text x="190.3" y="70.5">MPU_SCL</text>
<text x="222.1" y="69.3">MPU_SDA</text>
<text x="222.1" y="72.9">MPU_SCL</text>
<text x="115.1" y="91.1">GND</text>
<text x="157.4" y="98" transform="rotate(-90 157.4 98)">CPOUT</text>
<text x="148.4" y="117.8">GND</text>
<text x="173.8" y="131.9">+3V3</text>
<text x="65.6" y="154.1">DAT0</text>
<text x="82.6" y="152.9">DAT0</text>
<text x="82.6" y="155.3">DAT1</text>
<text x="65.7" y="160.3">DAT2</text>
<text x="65.9" y="157">DAT1</text>
<text x="82.8" y="157.7">DAT2</text>
<text x="83.1" y="160.1">DAT3</text>
<text x="65.9" y="163.9">DAT3</text>
<text x="66.3" y="167.5">CLK</text>
<text x="83.1" y="162.5">CLK</text>
<text x="83.1" y="164.8">CMD</text>
<text x="149.6" y="167.5">GND</text>
<text x="66.3" y="171.3">CMD</text>
<text x="173.9" y="177">GND</text>
<text x="137.1" y="188.8">GND</text>
</g>
<g font-size="2.2" fill="#000080">
<text x="155.4" y="27.3">C45</text>
<text x="155.4" y="34.9">0u1</text>
<text x="155.4" y="37.3">C46</text>
<text x="117.2" y="45.2">C47</text>
<text x="117.2" y="47.6">4u7</text>
<text x="126.1" y="45">C48</text>
<text x="126.1" y="47.3">0u1</text>
<text x="155.4" y="45">10n</text>
<text x="181.2" y="48.3">R13</text>
<text x="181.2" y="50.7">4k7</text>
<text x="198.7" y="59.8">parero_board_schematic[3B], MCU[5A]</text>
<text x="209.9" y="54.3">R14</text>
<text x="209.9" y="56.6">4k7</text>
<text x="217.8" y="54.3">R15</text>
<text x="217.8" y="56.6">4k7</text>
<text x="144.9" y="69.6">MPU-6050</text>
<text x="235" y="69.3">parero_board_schematic[3B], MCU[5A]</text>
<text x="234.6" y="72.9">parero_board_schematic[3B], MCU[5A]</text>
<text x="161.2" y="91.5">U6</text>
<text x="161.4" y="93.9">MPU-6050</text>
<text x="160.4" y="103.3">C49</text>
<text x="160.4" y="105.6">2n2</text>
<text x="83.1" y="143.1">R16</text>
<text x="89.7" y="143.1">R17</text>
<text x="96.4" y="143.1">R18</text>
<text x="103.1" y="143.1">R19</text>
<text x="110.1" y="143.1">R20</text>
<text x="83.1" y="145.5">47k</text>
<text x="89.7" y="145.5">47k</text>
<text x="96.4" y="145.5">47k</text>
<text x="103.1" y="145.5">47k</text>
<text x="110.1" y="145.5">47k</text>
<text x="120.3" y="148.1">J5</text>
<text x="27.9" y="154.1">parero_board_schematic[4B], MCU[5C]</text>
<text x="27.9" y="160.3">parero_board_schematic[4B], MCU[5B]</text>
<text x="28.1" y="157">parero_board_schematic[4B], MCU[5C]</text>
<text x="160.4" y="161.5">C50</text>
<text x="168.8" y="161.5">C51</text>
<text x="178.9" y="161.5">C52</text>
<text x="28.1" y="163.9">parero_board_schematic[4B], MCU[5B]</text>
<text x="28.5" y="167.5">parero_board_schematic[4B], MCU[5B]</text>
<text x="160.4" y="163.9">0u1</text>
<text x="168.8" y="163.9">100u</text>
<text x="178.9" y="163.9">100u</text>
<text x="28.5" y="171.3">parero_board_schematic[4B], MCU[5B]</text>
<text x="120.1" y="171.8">TF-01A</text>
</g>
<g font-size="1.7">
<text x="121" y="154">DAT0(D0)</text>
<text x="136.2" y="154">VDD</text>
<text x="121" y="158.8">DAT2</text>
<text x="121" y="161.1">DAT3(CS)</text>
<text x="121" y="156.3">DAT1</text>
<text x="136.8" y="158.8">VSS</text>
<text x="137.6" y="156.3">CD</text>
<text x="121" y="165.9">CMD(DI)</text>
<text x="121" y="163.5">CLK(SCLK)</text>
<text x="132.8" y="169.4" transform="rotate(-90 132.8 169.4)">SH</text>
<text x="135.3" y="169.4" transform="rotate(-90 135.3 169.4)">SH</text>
<text x="137.6" y="169.4" transform="rotate(-90 137.6 169.4)">SH</text>
<text x="140" y="169.4" transform="rotate(-90 140 169.4)">SH</text>
</g>
</svg>
